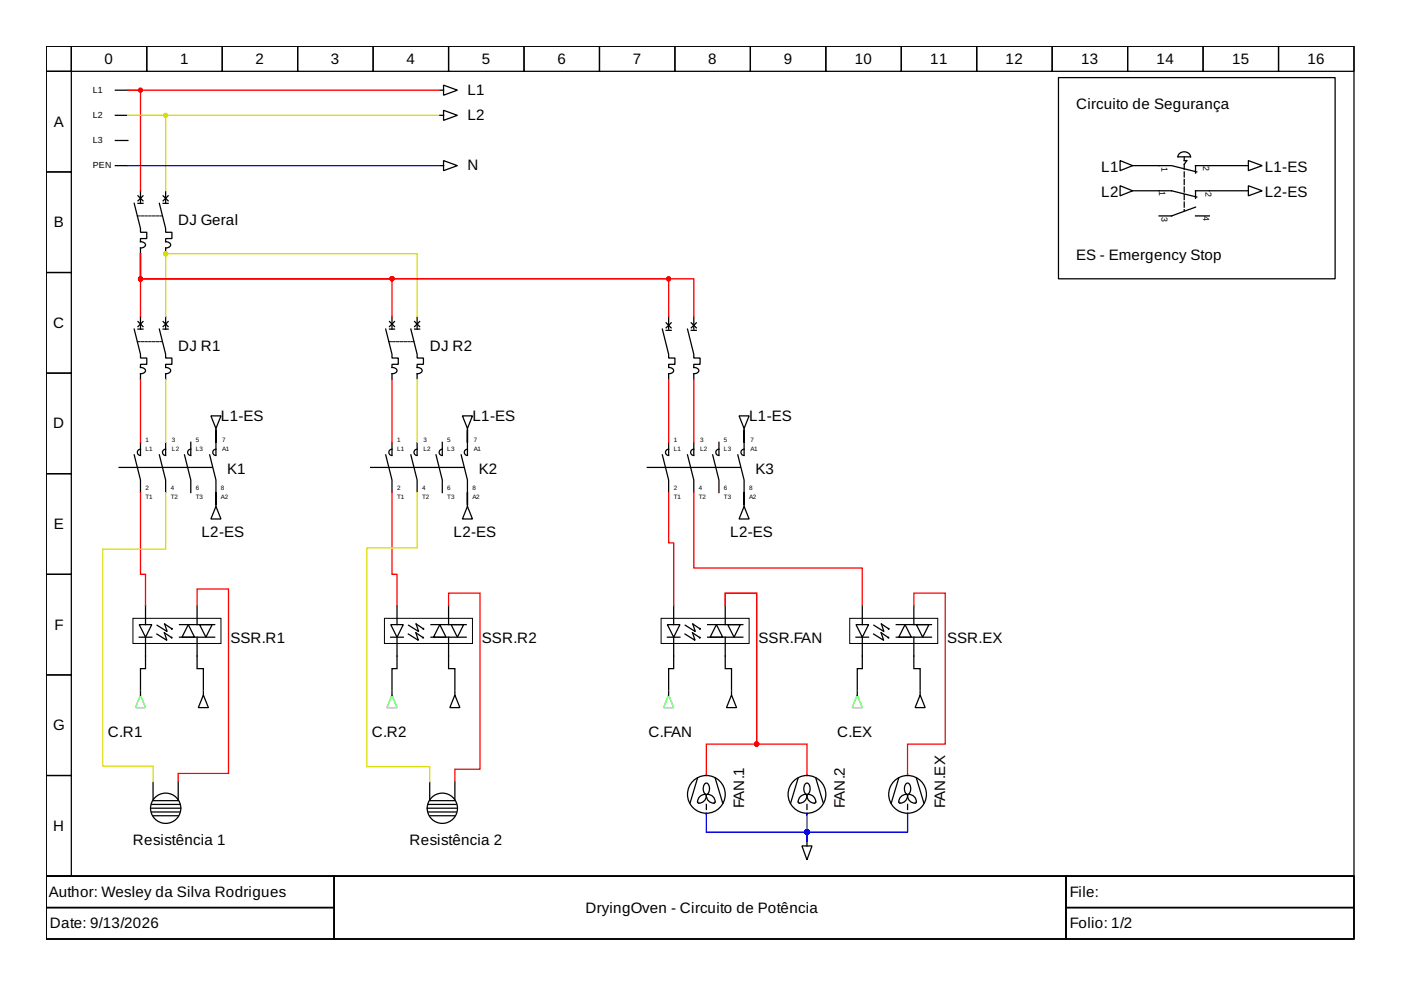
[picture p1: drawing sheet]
<svg xmlns="http://www.w3.org/2000/svg" width="297mm" height="210mm" viewBox="0 0 297 210" stroke-linecap="round" stroke-linejoin="round" font-family="sans-serif">
<g fill="none" stroke="#000" stroke-width=".27">
<path d="M9.8 9.8h277.3v176h-277.3zM9.8 9.8h5.3v5.3h-5.3zM9.8 15.1h5.3v21.4h-5.3zM15.1 9.8h16v5.3h-16zM31.1 9.8h16v5.3h-16zM47.1 9.8h16v5.3h-16zM63.1 9.8h16v5.3h-16zM79.1 9.8h16v5.3h-16zM93.2 19.1h.8M94 18.1l3 1-3 1.1zM95.1 9.8h16v5.3h-16zM111.1 9.8h16v5.3h-16z"/>
<path d="M127.1 9.8h16v5.3h-16zM143.1 9.8h16v5.3h-16zM159.1 9.8h16v5.3h-16zM175.1 9.8h16v5.3h-16zM191.1 9.8h16v5.3h-16zM207.1 9.8h16v5.3h-16zM223.1 9.8h16v5.3h-16zM224.4 16.5h58.7v42.6h-58.7zM239.1 9.8h16v5.3h-16zM255.1 9.8h16v5.3h-16zM271.1 9.8h16v5.3h-16zM9.8 36.5h5.3v21.3h-5.3z"/>
<path d="M245.7 35.1h2.7l5.3 1.4M250 32.6a1.41 1.41 0 0 1 2.4 .7h-2.7zM251.1 33.3v.8h.5l-.5 .8M256.4 35.1h-2.9v1.6M264.7 39.4l2.9 1.1-2.9 1zM9.8 57.8h5.3v21.3h-5.3zM245.7 40.5h2.7l5.3 1.3M253.5 43.9l-5.1 1.9h-2.7M253.5 45.8h2.9M256.4 40.5h-2.9v1.6M263.9 40.5h.8M9.8 79.1h5.3v21.3h-5.3z"/>
<path d="M44.7 88.2h2.1l-1 2.6zM45.8 90.8v.8M78.6 99.1h19.7M81.8 96.4l1.3 5.4v2.6M83.1 95.2a.67 .67 0 0 0-.7 .7 .67 .67 0 0 0 .7 .7M83.1 93.8v2.6M87.1 96.4l1.3 5.4v2.6M88.4 95.2a.67 .67 0 0 0-.6 .7 .67 .67 0 0 0 .6 .7M88.4 93.8v2.6M92.4 96.4l1.4 5.4v2.6M93.8 95.2a.67 .67 0 0 0-.7 .7 .67 .67 0 0 0 .7 .7M93.8 93.8v2.6"/>
<path d="M97.8 96.4l1.3 5.4v2.6M99.1 95.2a.67 .67 0 0 0-.7 .7 .67 .67 0 0 0 .7 .7M99.1 93.8v2.6M137.2 99.1h19.8M140.4 96.4l1.4 5.4v2.6M141.8 95.2a.67 .67 0 0 0-.7 .7 .67 .67 0 0 0 .7 .7M141.8 93.8v2.6M145.8 96.4l1.3 5.4v2.6M147.1 95.2a.67 .67 0 0 0-.7 .7 .67 .67 0 0 0 .7 .7M147.1 93.8v2.6M151.1 96.4l1.3 5.4v2.6M152.4 95.2a.67 .67 0 0 0-.6 .7 .67 .67 0 0 0 .6 .7"/>
<path d="M152.4 93.8v2.6M156.4 96.4l1.4 5.4v2.6M157.8 95.2a.67 .67 0 0 0-.7 .7 .67 .67 0 0 0 .7 .7M157.8 93.8v2.6M9.8 100.4h5.3v21.4h-5.3zM45.8 107.4l1 2.6h-2.1zM45.8 106.6v.8M9.8 121.8h5.3v21.3h-5.3zM9.8 143.1h5.3v21.3h-5.3zM9.8 164.4h5.3v21.4h-5.3zM31.9 171.4h6.4M32.2 172.2h5.9"/>
<path d="M32.2 170.6h5.9M32.5 173h5.3M32.5 169.8h5.3M32.5 165.8v3.7M37.8 165.8v3.7M90.6 171.4h6.4M90.8 172.2h5.9M90.8 170.6h5.9M91.1 173h5.3M91.1 169.8h5.3M91.1 165.8v3.7M96.4 165.8v3.7"/>
<path d="M9.8 185.8h277.3v13.3h-277.3zM9.8 185.8h61v6.6h-61zM9.8 192.4h61v6.7h-61zM70.8 185.8h155.2v13.3h-155.2zM226 185.8h61.1v6.6h-61.1zM226 192.4h61.1v6.7h-61.1z"/>
<circle cx="35.1" cy="171.4" r="3.2"/>
<circle cx="93.8" cy="171.4" r="3.2"/>
</g>
<path d="M251.1 34.9v9.8" fill="none" stroke="#000" stroke-width=".27" stroke-dasharray="1.1 .5"/>
<circle cx="171.1" cy="168.4" r="4" fill="#fff" stroke="#000" stroke-width=".27"/>
<path d="M169.2 165l-1.6 5.3M169.7 168.9a1.17 1.17 0 0 1 1.4-.3 1.43 1.43 0 0 1-1.8 1.6 1.42 1.42 0 0 1 .4-1.3zM170.8 166.1l.3-.1a1.41 1.41 0 0 1 0 2.4 1.46 1.46 0 0 1-.3-2.3zM171.1 164.2v.2M171.1 170.6v1M171.1 172.4v.3M171.4 168.4a1.42 1.42 0 0 1 1.4 1.9 1.54 1.54 0 0 1-1.7-1.6M173 165l1.6 5.3" fill="none" stroke="#000" stroke-width=".27"/>
<circle cx="149.8" cy="168.4" r="4" fill="#fff" stroke="#000" stroke-width=".27"/>
<path d="M147.9 165l-1.6 5.3M148.4 168.9a1.17 1.17 0 0 1 1.3-.3 1.43 1.43 0 0 1-1.8 1.6 1.42 1.42 0 0 1 .5-1.3zM149.5 166.1l.3-.1a1.41 1.41 0 0 1 0 2.4 1.46 1.46 0 0 1-.3-2.3zM149.8 164.2v.2M149.8 170.6v1M149.8 172.4v.3M150 168.4a1.42 1.42 0 0 1 1.5 1.9 1.54 1.54 0 0 1-1.7-1.6M151.6 165l1.6 5.3" fill="none" stroke="#000" stroke-width=".27"/>
<circle cx="192.4" cy="168.4" r="4" fill="#fff" stroke="#000" stroke-width=".27"/>
<g fill="none" stroke="#000" stroke-width=".27">
<path d="M24.5 19.1h2.6M24.5 29.8h2.6M24.5 24.5h2.6M24.5 35.1h2.6M93.2 24.5h.8M93.2 35.1h.8M94 34.1l3 1-3 1.1zM94 23.4l3 1.1-3 1zM237.5 34.1l2.6 1-2.6 1.1zM237.5 39.4l2.6 1.1-2.6 1zM240.1 35.1h.8M241.2 35.1h4.5"/>
<path d="M256.4 35.1h7.2M263.9 35.1h.8M264.7 34.1l2.9 1-2.9 1.1zM28.5 43.1l1.3 5.3v.8h1.3v1.4h-1.3v.6a.8 .8 0 0 1 1 1l-.6 .3-.4 .1v1.2M29.3 41.5l1 1.1M29.3 43.1h1M29.8 40.5v2.6M30.3 41.5l-1 1.1M33.8 43.1l1.3 5.3v.8h1.4v1.4h-1.4v.6a.8 .8 0 0 1 1 1l-.6 .3-.4 .1v1.2M34.6 41.5l1.1 1.1M34.6 43.1h1.1M35.1 40.5v2.6"/>
<path d="M35.7 41.5l-1.1 1.1M240.1 40.5h.8M241.2 40.5h4.5M256.4 40.5h7.2M28.5 69.8l1.3 5.3v.8h1.3v1.3h-1.3v.7a.8 .8 0 0 1 1 .9l-.6 .4h-.4v1.2M29.3 69.8h1M29.3 68.2l1 1M29.8 67.1v2.7M30.3 68.2l-1 1M33.8 69.8l1.3 5.3v.8h1.4v1.3h-1.4v.7a.8 .8 0 0 1 1 .9l-.6 .4h-.4v1.2M34.6 69.8h1.1M34.6 68.2l1.1 1"/>
<path d="M35.1 67.1v2.7M35.7 68.2l-1.1 1M81.8 69.8l1.3 5.3v.8h1.3v1.3h-1.3v.7a.8 .8 0 0 1 1 .9l-.6 .4h-.4v1.2M82.6 68.2l1 1M82.6 69.8h1M83.1 67.1v2.7M83.6 68.2l-1 1M87.1 69.8l1.3 5.3v.8h1.4v1.3h-1.4v.7a.8 .8 0 0 1 1 .9l-.5 .4h-.5v1.2M87.9 68.2l1.1 1M87.9 69.8h1.1M88.4 67.1v2.7M89 68.2l-1.1 1"/>
<path d="M140.4 69.8l1.4 5.3v.8h1.3v1.3h-1.3v.7a.8 .8 0 0 1 .9 .9l-.5 .4h-.4v1.2M141.2 68.4l1.1 1.1M141.2 70h1.1M141.8 67.1v2.7M142.3 68.4l-1.1 1.1M145.8 69.8l1.3 5.3v.8h1.3v1.3h-1.3v.7a.8 .8 0 0 1 1 .9l-.6 .4h-.4v1.2M146.6 70h1M146.6 68.4l1 1.1M147.1 67.1v2.7M147.6 68.4l-1 1.1M25.3 99.1h19.7M28.5 96.4l1.3 5.4v2.6"/>
<path d="M29.8 95.2a.67 .67 0 0 0-.7 .7 .67 .67 0 0 0 .7 .7M29.8 93.8v2.6M33.8 96.4l1.3 5.4v2.6M35.1 95.2a.67 .67 0 0 0-.6 .7 .67 .67 0 0 0 .6 .7M35.1 93.8v2.6M39.1 96.4l1.4 5.4v2.6M40.5 95.2a.67 .67 0 0 0-.7 .7 .67 .67 0 0 0 .7 .7M40.5 93.8v2.6M44.4 96.4l1.4 5.4v5.3v-2.7v1.9M45.8 95.2a.67 .67 0 0 0-.7 .7 .67 .67 0 0 0 .7 .7M45.8 91.9v1.9v-2.7v5.3M98 88.2h2.2l-1.1 2.6z"/>
<path d="M99.1 90.8v.8M99.1 91.9v1.9v-2.7v2.7M156.7 88.2h2.1l-1 2.6zM157.8 90.8v.8M157.8 91.9v1.9v-2.7v2.7M99.1 107.4l1.1 2.6h-2.2zM99.1 106.6v.8M99.1 104.4v2.7v-2.7v1.9M157.8 107.4l1 2.6h-2.1zM157.8 106.6v.8M157.8 104.4v2.7v-2.7v1.9M29.5 132.4h2.7l-1.3 2.7z"/>
<path d="M29.5 135.1h2.7M30.9 135.1v6.7h-1.1v4.5M30.9 128.4v4M33.3 134.4l2.1 1.4-.5-1.6 1.4 1M33.3 132.6l2.1 1.3-.5-1.6 1.5 1M38.1 135.1h7.4M38.1 132.4h7.4M39.9 132.4l1.4 2.7h-2.7zM41.8 135.1v6.7h1.3v4.5M41.8 128.4v4M42.3 132.4h2.7l-1.4 2.7zM82.8 132.4h2.7l-1.3 2.7z"/>
<path d="M82.8 135.1h2.7M84.2 135.1v6.7h-1.1v4.5M84.2 128.4v4M86.6 134.4l2.1 1.4-.5-1.6 1.5 1M86.6 132.6l2.2 1.3-.6-1.6 1.5 1M91.4 135.1h7.4M91.4 132.4h7.4M93.2 132.4l1.4 2.7h-2.7zM95.1 135.1v6.7h1.3v4.5M95.1 128.4v4M95.6 132.4h2.7l-1.3 2.7zM141.5 132.4h2.7l-1.4 2.7z"/>
<path d="M141.5 135.1h2.7M142.8 135.1v6.7h-1v4.5M142.8 128.4v4M145.2 134.4l2.2 1.4-.6-1.6 1.5 1M145.3 132.6l2.1 1.3-.5-1.6 1.5 1M150 135.1h7.5M150 132.4h7.5M151.9 132.4l1.3 2.7h-2.6zM153.8 135.1v6.7h1.3v4.5M153.8 128.4v4M154.3 132.4h2.7l-1.4 2.7zM181.5 132.4h2.7l-1.4 2.7z"/>
<path d="M181.5 135.1h2.7M182.8 135.1v6.7h-1v4.5M182.8 128.4v4M185.2 134.4l2.2 1.4-.6-1.6 1.5 1M185.3 132.6l2.1 1.3-.5-1.6 1.5 1M190 135.1h7.5M190 132.4h7.5M191.9 132.4l1.3 2.7h-2.6zM193.8 135.1v6.7h1.3v4.5M193.8 128.4v4M194.3 132.4h2.7l-1.4 2.7zM29.8 146.6v.8"/>
<path d="M43.1 147.4l1.1 2.6h-2.1zM43.1 146.6v.8M83.1 146.6v.8M96.4 147.4l1.1 2.6h-2.1zM96.4 146.6v.8M141.8 146.6v.8M155.1 147.4l1.1 2.6h-2.2zM155.1 146.6v.8M181.8 146.6v.8M195.1 147.4l1.1 2.6h-2.2zM195.1 146.6v.8M170 179.4h2.2l-1.1 2.9z"/>
<path d="M171.1 178.6v.8M190.6 165l-1.6 5.3M191 168.9a1.17 1.17 0 0 1 1.4-.3 1.43 1.43 0 0 1-1.8 1.6 1.42 1.42 0 0 1 .4-1.3zM192.2 166.1l.2-.1a1.41 1.41 0 0 1 0 2.4 1.46 1.46 0 0 1-.2-2.3zM192.4 164.2v.2M192.4 170.6v1M192.4 172.4v.3M192.7 168.4a1.42 1.42 0 0 1 1.5 1.9 1.54 1.54 0 0 1-1.8-1.6M194.3 165l1.6 5.3"/>
</g>
<path d="M28.2 131.1h18.6v5.3h-18.6zM81.5 131.1h18.7v5.3h-18.7zM140.2 131.1h18.6v5.3h-18.6zM180.2 131.1h18.6v5.3h-18.6z" fill="none" stroke="#000" stroke-width=".21"/>
<g fill="#000" stroke="#000" stroke-width=".27">
<path d="M36.4 135l.1 .2-.2 .1z" fill-rule="evenodd"/>
<path d="M36.5 133.2v.2h-.2z" fill-rule="evenodd"/>
<path d="M89.7 135l.1 .2-.2 .1z" fill-rule="evenodd"/>
<path d="M89.8 133.2v.2h-.2z" fill-rule="evenodd"/>
<path d="M148.4 135v.2l-.2 .1z" fill-rule="evenodd"/>
<path d="M148.4 133.2l.1 .2h-.2z" fill-rule="evenodd"/>
<path d="M188.4 135v.2l-.2 .1z" fill-rule="evenodd"/>
<path d="M188.4 133.2l.1 .2h-.2z" fill-rule="evenodd"/>
</g>
<path d="M29.1 45.8h5.4M29.1 72.4h5.4M82.4 72.4h5.4" fill="none" stroke="#000" stroke-width=".21" stroke-dasharray=".5 .3"/>
<path d="M29.8 147.4l1.1 2.6h-2.2zM83.1 147.4l1.1 2.6h-2.2zM141.8 147.4l1 2.6h-2.1zM181.8 147.4l1 2.6h-2.1z" fill="none" stroke="#0f0" stroke-width=".27"/>
<g fill="none" stroke="#f00" stroke-width=".27">
<path d="M93 19.1h-65.9h2.7v21.4M29.8 53.8v13.3M29.8 53.8v5.3h53.3v8M29.8 53.8v5.3h117.3v8M29.8 53.8v5.3h112v8M29.8 80.4v13.4M83.1 80.4v13.4M141.8 80.4v13.4M147.1 80.4v13.4M29.8 104.4v17.4h1.1v6.6M83.1 104.4v17.4h1.1v6.6M141.8 104.4v10.7h1v13.3"/>
<path d="M147.1 104.4v16h35.7v8M41.8 128.4v-3.5h6.6v39.1h-10.6v1.8M95.1 128.4v-2.6h6.7v37.3h-5.4v2.7M193.8 128.4v-2.6h6.6v32h-8v6.4M149.8 164.2v-6.4h10.6v-32h-6.6v2.6v-2.6h6.6v32h10.7v6.4"/>
</g>
<g fill="#f00" stroke="#f00" stroke-width=".27">
<circle cx="29.8" cy="19.1" r=".4"/>
<circle cx="29.8" cy="59.1" r=".4"/>
<circle cx="83.1" cy="59.1" r=".4"/>
<circle cx="141.8" cy="59.1" r=".4"/>
<circle cx="160.4" cy="157.8" r=".4"/>
</g>
<path d="M27.1 35.1h65.9M149.8 172.7v3.7h21.3v1.9M171.1 172.7v5.6M192.4 172.7v3.7h-21.3v1.9" fill="none" stroke="#00f" stroke-width=".27"/>
<circle cx="171.1" cy="176.4" r=".4" fill="#00f" stroke="#00f" stroke-width=".27"/>
<path d="M93 24.5h-65.9h8v16M35.1 67.1v-13.3v.9v-.9h53.3v13.3M35.1 80.4v13.4M88.4 80.4v13.4M35.1 104.4v12h-13.3v46h10.7v3.4M88.4 104.4v11.8h-10.6v46.4h13.3v3.2" fill="none" stroke="#dcdc00" stroke-width=".27"/>
<g fill="#dcdc00" stroke="#dcdc00" stroke-width=".27">
<circle cx="35.1" cy="24.5" r=".4"/>
<circle cx="35.1" cy="53.8" r=".4"/>
</g>
<g font-size="3.2">
<text x="22.2" y="13.5">0</text>
<text x="38.2" y="13.5">1</text>
<text x="54.2" y="13.5">2</text>
<text x="70.2" y="13.5">3</text>
<text x="86.2" y="13.5">4</text>
<text x="102.2" y="13.5">5</text>
<text x="118.2" y="13.5">6</text>
<text x="134.2" y="13.5">7</text>
<text x="150.2" y="13.5">8</text>
<text x="166.2" y="13.5">9</text>
<text x="181.2" y="13.5">10</text>
<text x="197.2" y="13.5">11</text>
<text x="213.2" y="13.5">12</text>
<text x="229.2" y="13.5">13</text>
<text x="245.2" y="13.5">14</text>
<text x="261.2" y="13.5">15</text>
<text x="277.2" y="13.5">16</text>
<text x="99.1" y="20.1">L1</text>
<text x="228.1" y="23.1">Circuito de Segurança</text>
<text x="11.4" y="26.9">A</text>
<text x="99.1" y="25.4">L2</text>
<text x="99.1" y="36.1">N</text>
<text x="233.5" y="36.5">L1</text>
<text x="233.5" y="41.8">L2</text>
<text x="268.1" y="41.8">L2-ES</text>
<text x="268.1" y="36.5">L1-ES</text>
<text x="37.8" y="47.7">DJ Geral</text>
<text x="11.4" y="48.2">B</text>
<text x="228.1" y="55.1">ES - Emergency Stop</text>
<text x="11.3" y="69.5">C</text>
<text x="37.8" y="74.4">DJ R1</text>
<text x="91.1" y="74.4">DJ R2</text>
<text x="46.8" y="89.2">L1-ES</text>
<text x="100.2" y="89.2">L1-ES</text>
<text x="158.8" y="89.2">L1-ES</text>
<text x="11.3" y="90.8">D</text>
<text x="48.2" y="100.4">K1</text>
<text x="101.5" y="100.4">K2</text>
<text x="160.2" y="100.4">K3</text>
<text x="11.4" y="112.2">E</text>
<text x="42.7" y="113.8">L2-ES</text>
<text x="96.2" y="113.8">L2-ES</text>
<text x="154.8" y="113.8">L2-ES</text>
<text x="11.5" y="133.5">F</text>
<text x="48.8" y="136.4">SSR.R1</text>
<text x="102.2" y="136.4">SSR.R2</text>
<text x="160.8" y="136.4">SSR.FAN</text>
<text x="200.8" y="136.4">SSR.EX</text>
<text x="11.3" y="154.8">G</text>
<text x="22.9" y="156.2">C.R1</text>
<text x="78.8" y="156.2">C.R2</text>
<text x="137.5" y="156.2">C.FAN</text>
<text x="177.5" y="156.2">C.EX</text>
<text x="157.8" y="171.4" transform="rotate(-90 157.8 171.4)">FAN.1</text>
<text x="179.1" y="171.4" transform="rotate(-90 179.1 171.4)">FAN.2</text>
<text x="200.4" y="171.4" transform="rotate(-90 200.4 171.4)">FAN.EX</text>
<text x="11.3" y="176.2">H</text>
<text x="28.2" y="179.1">Resistência 1</text>
<text x="86.8" y="179.1">Resistência 2</text>
<text x="10.3" y="190.2">Author: Wesley da Silva Rodrigues</text>
<text x="226.8" y="190.2">File:</text>
<text x="10.6" y="196.8">Date: 9/13/2026</text>
<text x="124.2" y="193.5">DryingOven - Circuito de Potência</text>
<text x="226.8" y="196.8">Folio: 1/2</text>
</g>
<g font-size="1.9">
<text x="19.7" y="19.7">L1</text>
<text x="19.7" y="25">L2</text>
<text x="19.7" y="35.7">PEN</text>
<text x="19.7" y="30.3">L3</text>
<text x="246.3" y="35.4" transform="rotate(90 246.3 35.4)">1</text>
<text x="255.1" y="35.1" transform="rotate(90 255.1 35.1)">2</text>
<text x="245.7" y="40.5" transform="rotate(90 245.7 40.5)">1</text>
<text x="255.6" y="40.7" transform="rotate(90 255.6 40.7)">2</text>
<text x="246.3" y="46" transform="rotate(90 246.3 46)">3</text>
<text x="255.1" y="45.8" transform="rotate(90 255.1 45.8)">4</text>
</g>
<g font-size="1.3">
<text x="30.9" y="93.8">1</text>
<text x="30.9" y="95.6">L1</text>
<text x="36.5" y="93.8">3</text>
<text x="36.5" y="95.6">L2</text>
<text x="41.5" y="93.8">5</text>
<text x="41.5" y="95.6">L3</text>
<text x="47.1" y="93.8">7</text>
<text x="47.1" y="95.6">A1</text>
<text x="84.2" y="93.8">1</text>
<text x="84.2" y="95.6">L1</text>
<text x="89.8" y="93.8">3</text>
<text x="89.8" y="95.6">L2</text>
<text x="94.8" y="93.8">5</text>
<text x="94.8" y="95.6">L3</text>
<text x="100.4" y="93.8">7</text>
<text x="100.4" y="95.6">A1</text>
<text x="142.8" y="93.8">1</text>
<text x="142.8" y="95.6">L1</text>
<text x="148.4" y="93.8">3</text>
<text x="148.4" y="95.6">L2</text>
<text x="153.5" y="93.8">5</text>
<text x="153.5" y="95.6">L3</text>
<text x="159.1" y="93.8">7</text>
<text x="159.1" y="95.6">A1</text>
<text x="30.9" y="103.9">2</text>
<text x="30.9" y="105.8">T1</text>
<text x="36.2" y="103.9">4</text>
<text x="36.2" y="105.8">T2</text>
<text x="41.5" y="103.9">6</text>
<text x="41.5" y="105.8">T3</text>
<text x="46.8" y="103.9">8</text>
<text x="46.8" y="105.8">A2</text>
<text x="84.2" y="103.9">2</text>
<text x="84.2" y="105.8">T1</text>
<text x="89.5" y="103.9">4</text>
<text x="89.5" y="105.8">T2</text>
<text x="94.8" y="103.9">6</text>
<text x="94.8" y="105.8">T3</text>
<text x="100.2" y="103.9">8</text>
<text x="100.2" y="105.8">A2</text>
<text x="142.8" y="103.9">2</text>
<text x="142.8" y="105.8">T1</text>
<text x="148.2" y="103.9">4</text>
<text x="148.2" y="105.8">T2</text>
<text x="153.5" y="103.9">6</text>
<text x="153.5" y="105.8">T3</text>
<text x="158.8" y="103.9">8</text>
<text x="158.8" y="105.8">A2</text>
</g>
</svg>
